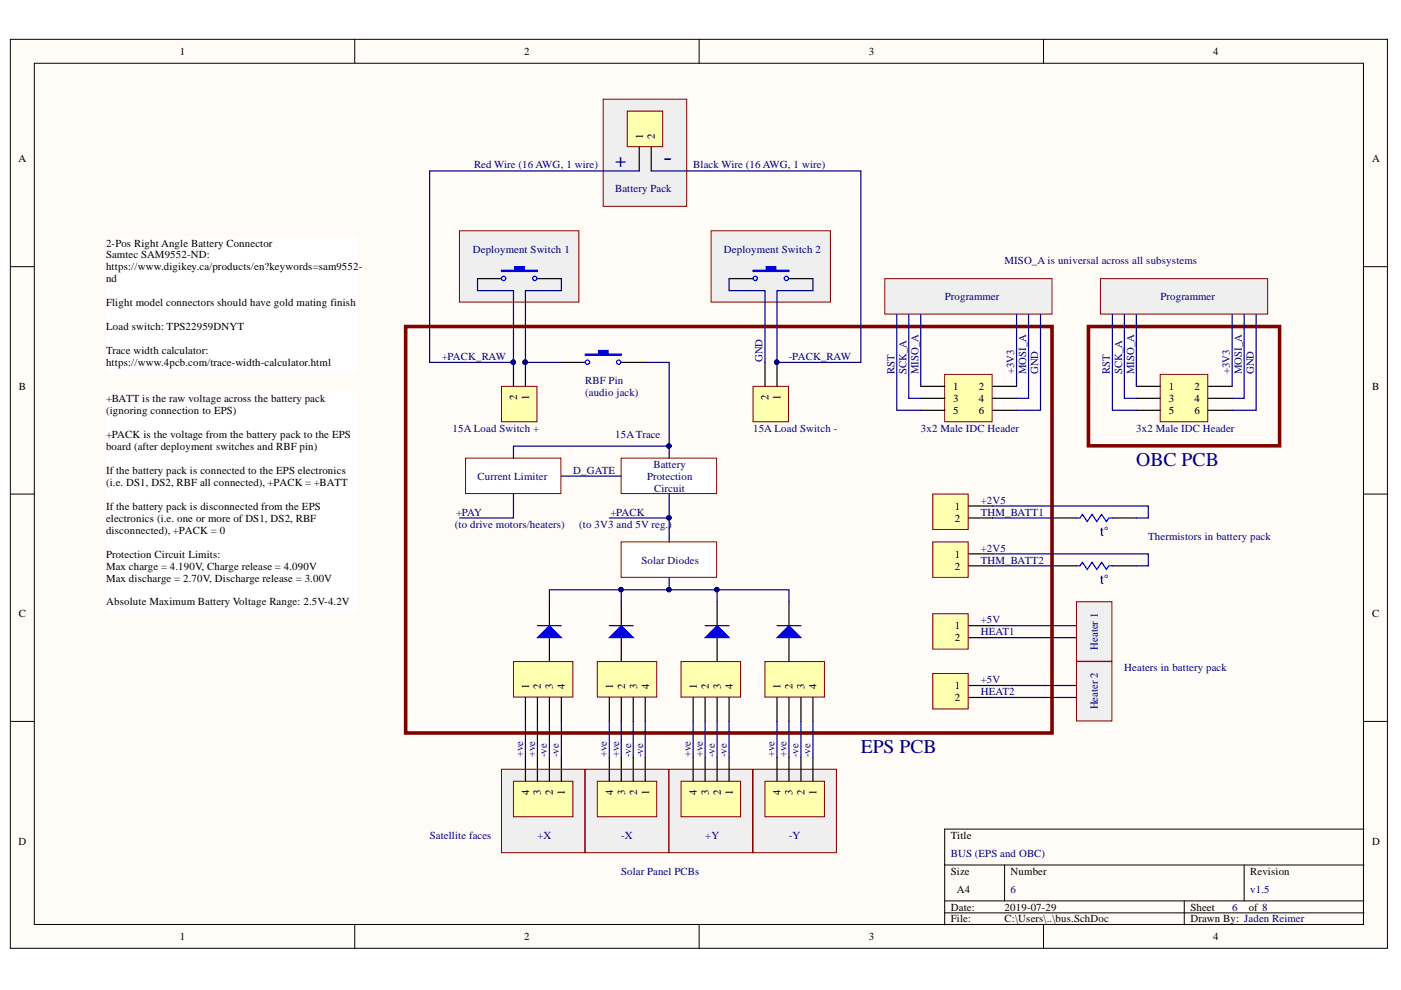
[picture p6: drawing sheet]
<svg xmlns="http://www.w3.org/2000/svg" width="297mm" height="210mm" viewBox="0 0 297 210" stroke-linecap="round" stroke-linejoin="round" font-family="sans-serif">
<g fill="#fffcf8" stroke="#000" stroke-width=".21">
<path d="M2.2 8.3h292v192.8h-292z"/>
<path d="M7.3 13.4h281.8v182.6h-281.8z"/>
</g>
<g fill="none" stroke="#000" stroke-width=".21">
<path d="M75.2 8.3v5.1M148.2 8.3v5.1M221.2 8.3v5.1M2.2 56.5h5.1M289.2 56.5h5.1M2.2 104.7h5.1M289.2 104.7h5.1M2.2 153h5.1M289.2 153h5.1M289.2 175.8h-88.9v20.3M75.2 196.1v5.1M148.2 196.1v5.1"/>
<path d="M200.3 183.4h88.9M200.3 191h88.9M200.3 193.5h88.9M213 183.4v7.6M221.2 196.1v5.1M251.1 191v5.1M263.8 183.4v7.6"/>
</g>
<g fill="#efefef" stroke="#800000" stroke-width=".21">
<path d="M127.9 21h17.7v22.8h-17.7z"/>
<path d="M187.6 59.1h35.4v7.5h-35.4z"/>
<path d="M150.8 48.9h25.3v15.2h-25.3z"/>
<path d="M97.4 48.9h25.3v15.2h-25.3z"/>
</g>
<path d="M200.3 79.4h10v10h-10z" fill="#ffffb0" stroke="#800000" stroke-width=".21"/>
<path d="M195.2 81.9h5.1M195.2 84.5h5.1M195.2 87h5.1M210.5 81.9h5M210.5 84.5h5M210.5 87h5" fill="none" stroke="#000" stroke-width=".25"/>
<path d="M106.3 81.9h7.5v7.5h-7.5z" fill="#ffffb0" stroke="#800000" stroke-width=".21"/>
<circle cx="111.3" cy="76.8" r=".46" fill="#000080" stroke="#000080" stroke-width=".21"/>
<path d="M101.2 59.1h5.1M113.9 59.1h5.1" fill="none" stroke="#000" stroke-width=".25"/>
<path d="M106.3 57.3h2.8v-.8h2v.8h2.8v.3h-7.6z" fill-rule="evenodd" fill="#00f"/>
<g fill="none" stroke="#00f" stroke-width=".25">
<path d="M106.3 57.3h2.8v-.8h2v.8h2.8v.3h-7.6z"/>
<circle cx="106.8" cy="59" r=".46"/>
<circle cx="113.4" cy="59" r=".46"/>
</g>
<path d="M159.7 81.9h7.5v7.5h-7.5z" fill="#ffffb0" stroke="#800000" stroke-width=".21"/>
<path d="M154.6 59.1h5.1M167.3 59.1h5.1" fill="none" stroke="#000" stroke-width=".25"/>
<path d="M159.7 57.3h2.8v-.8h2v.8h2.8v.3h-7.6z" fill-rule="evenodd" fill="#00f"/>
<g fill="none" stroke="#00f" stroke-width=".25">
<path d="M159.7 57.3h2.8v-.8h2v.8h2.8v.3h-7.6z"/>
<circle cx="160.1" cy="59" r=".46"/>
<circle cx="166.7" cy="59" r=".46"/>
</g>
<path d="M133 23.6h7.5v7.5h-7.5z" fill="#ffffb0" stroke="#800000" stroke-width=".21"/>
<path d="M135.5 31.2v5M138.1 31.2v5M119 76.8h5.1M131.7 76.8h5.1" fill="none" stroke="#000" stroke-width=".25"/>
<path d="M124.1 75.1h2.8v-.8h2v.8h2.8v.2h-7.6z" fill-rule="evenodd" fill="#00f"/>
<g fill="none" stroke="#00f" stroke-width=".25">
<path d="M124.1 75.1h2.8v-.8h2v.8h2.8v.2h-7.6z"/>
<circle cx="124.6" cy="76.8" r=".46"/>
<circle cx="131.2" cy="76.8" r=".46"/>
</g>
<path d="M131.7 97.1h20.2v7.5h-20.2z" fill="#fff" stroke="#800000" stroke-width=".21"/>
<path d="M108.9 140.3h12.6v7.5h-12.6z" fill="#ffffb0" stroke="#800000" stroke-width=".21"/>
<path d="M111.4 147.9v5.1M113.9 147.9v5.1M116.5 147.9v5.1M119 147.9v5.1" fill="none" stroke="#000" stroke-width=".25"/>
<path d="M131.7 114.9h20.2v7.5h-20.2z" fill="#fff" stroke="#800000" stroke-width=".21"/>
<g fill="#efefef" stroke="#800000" stroke-width=".21">
<path d="M106.3 163.1h17.7v17.7h-17.7z"/>
<path d="M124.1 163.1h17.7v17.7h-17.7z"/>
<path d="M141.9 163.1h17.7v17.7h-17.7z"/>
<path d="M159.7 163.1h17.6v17.7h-17.6z"/>
<path d="M233.3 59.1h35.5v7.5h-35.5z"/>
</g>
<path d="M230.8 69.2h40.5v25.3h-40.5z" fill="none" stroke="#800000" stroke-width=".76"/>
<path d="M246 79.4h10.1v10h-10.1z" fill="#ffffb0" stroke="#800000" stroke-width=".21"/>
<path d="M240.9 81.9h5.1M240.9 84.5h5.1M240.9 87h5.1M256.2 81.9h5M256.2 84.5h5M256.2 87h5" fill="none" stroke="#000" stroke-width=".25"/>
<path d="M22.5 83.2h53.2v46.8h-53.2z" fill="#fff" stroke="#fff" stroke-width=".21"/>
<path d="M197.8 104.7h7.5v7.6h-7.5z" fill="#ffffb0" stroke="#800000" stroke-width=".21"/>
<path d="M205.4 107.3h5.1M205.4 109.8h5.1M223.1 109.8h5.1M235.8 109.8h5.1" fill="none" stroke="#000" stroke-width=".25"/>
<path d="M228.2 109.8h.8l.5-.7 1 1.5 1-1.5 1 1.5 1.1-1.5 1 1.5 .5-.8h.7" fill="none" stroke="#00f" stroke-width=".25"/>
<path d="M197.8 114.9h7.5v7.5h-7.5z" fill="#ffffb0" stroke="#800000" stroke-width=".21"/>
<path d="M205.4 117.4h5.1M205.4 120h5.1" fill="none" stroke="#000" stroke-width=".25"/>
<path d="M197.8 130.1h7.5v7.5h-7.5z" fill="#ffffb0" stroke="#800000" stroke-width=".21"/>
<path d="M205.4 132.7h5.1M205.4 135.2h5.1" fill="none" stroke="#000" stroke-width=".25"/>
<path d="M228.2 127.6h7.5v12.6h-7.5z" fill="#efefef" stroke="#800000" stroke-width=".21"/>
<path d="M197.8 142.8h7.5v7.5h-7.5z" fill="#ffffb0" stroke="#800000" stroke-width=".21"/>
<path d="M205.4 145.3h5.1M205.4 147.9h5.1" fill="none" stroke="#000" stroke-width=".25"/>
<path d="M228.2 140.3h7.5v12.6h-7.5z" fill="#efefef" stroke="#800000" stroke-width=".21"/>
<path d="M22.5 50.2h53.2v29.1h-53.2z" fill="#fff" stroke="#fff" stroke-width=".21"/>
<path d="M126.6 140.3h12.6v7.5h-12.6z" fill="#ffffb0" stroke="#800000" stroke-width=".21"/>
<path d="M129.2 147.9v5.1M131.7 147.9v5.1M134.3 147.9v5.1M136.8 147.9v5.1" fill="none" stroke="#000" stroke-width=".25"/>
<path d="M144.4 140.3h12.6v7.5h-12.6z" fill="#ffffb0" stroke="#800000" stroke-width=".21"/>
<path d="M147 147.9v5.1M149.5 147.9v5.1M152 147.9v5.1M154.6 147.9v5.1" fill="none" stroke="#000" stroke-width=".25"/>
<path d="M162.2 140.3h12.6v7.5h-12.6z" fill="#ffffb0" stroke="#800000" stroke-width=".21"/>
<path d="M164.7 147.9v5.1M167.3 147.9v5.1M169.8 147.9v5.1M172.4 147.9v5.1" fill="none" stroke="#000" stroke-width=".25"/>
<path d="M108.9 165.6h12.6v7.6h-12.6z" fill="#ffffb0" stroke="#800000" stroke-width=".21"/>
<path d="M111.4 160.6v5M113.9 160.6v5M116.5 160.6v5M119 160.6v5" fill="none" stroke="#000" stroke-width=".25"/>
<path d="M126.6 165.6h12.6v7.6h-12.6z" fill="#ffffb0" stroke="#800000" stroke-width=".21"/>
<path d="M129.2 160.6v5M131.7 160.6v5M134.3 160.6v5M136.8 160.6v5" fill="none" stroke="#000" stroke-width=".25"/>
<path d="M144.4 165.6h12.6v7.6h-12.6z" fill="#ffffb0" stroke="#800000" stroke-width=".21"/>
<path d="M147 160.6v5M149.5 160.6v5M152 160.6v5M154.6 160.6v5" fill="none" stroke="#000" stroke-width=".25"/>
<path d="M162.2 165.6h12.6v7.6h-12.6z" fill="#ffffb0" stroke="#800000" stroke-width=".21"/>
<path d="M223.1 120h5.1M235.8 120h5.1M116.5 127.6v5.1M116.5 135.2v5.1M164.7 160.6v5M167.3 160.6v5M169.8 160.6v5M172.4 160.6v5" fill="none" stroke="#000" stroke-width=".25"/>
<path d="M228.2 120h.8l.5-.8 1 1.5 1-1.5 1 1.5 1.1-1.5 1 1.5 .5-.7h.7" fill="none" stroke="#00f" stroke-width=".25"/>
<path d="M113.9 135.2l2.6-2.5 2.5 2.5z" fill="#00f"/>
<path d="M113.9 135.2l2.6-2.5 2.5 2.5zM113.9 132.7h5.1" fill="none" stroke="#00f" stroke-width=".25"/>
<path d="M131.7 127.6v5.1M131.7 135.2v5.1" fill="none" stroke="#000" stroke-width=".25"/>
<path d="M129.2 135.2l2.5-2.5 2.6 2.5z" fill="#00f"/>
<path d="M129.2 135.2l2.5-2.5 2.6 2.5zM129.2 132.7h5.1" fill="none" stroke="#00f" stroke-width=".25"/>
<path d="M152 127.6v5.1M152 135.2v5.1" fill="none" stroke="#000" stroke-width=".25"/>
<path d="M149.5 135.2l2.5-2.5 2.6 2.5z" fill="#00f"/>
<path d="M149.5 135.2l2.5-2.5 2.6 2.5zM149.5 132.7h5.1" fill="none" stroke="#00f" stroke-width=".25"/>
<path d="M167.3 127.6v5.1M167.3 135.2v5.1" fill="none" stroke="#000" stroke-width=".25"/>
<path d="M164.7 135.2l2.6-2.5 2.5 2.5z" fill="#00f"/>
<path d="M164.7 135.2l2.6-2.5 2.5 2.5zM164.7 132.7h5.1" fill="none" stroke="#00f" stroke-width=".25"/>
<path d="M98.7 97.1h20.2v7.5h-20.2z" fill="#fff" stroke="#800000" stroke-width=".21"/>
<path d="M86 69.2h137v86.2h-137z" fill="none" stroke="#800000" stroke-width=".76"/>
<g fill="none" stroke="#000080" stroke-width=".25">
<path d="M135.5 36.2h-44.4v40.6h17.8v-15.2h-7.7v-2.5M138.1 36.2h44.4v40.6h-17.8v-15.2h7.7v-2.5M119 59.1v2.5h-7.6v15.2h7.6M154.6 59.1v2.5h7.6v15.2M136.8 76.8h5.1v20.3M190.1 66.7v20.3h5.1M192.7 66.7v17.8h2.5M195.2 66.7v15.2M215.5 66.7v15.2M218.1 66.7v17.8h-2.6M220.6 66.7v20.3h-5.1M235.8 66.7v20.3h5.1"/>
<path d="M238.4 66.7v17.8h2.5M240.9 66.7v15.2M261.2 66.7v15.2M263.8 66.7v17.8h-2.6M266.3 66.7v20.3h-5.1M141.9 94.6h-33v2.5M108.9 104.7v5.1h-11.5M119 100.9h12.7M129.2 109.8h12.7M141.9 104.7v10.2M210.5 107.3h33v2.5h-2.6M210.5 117.4h33v2.6h-2.6"/>
<path d="M210.5 109.8h12.6M210.5 120h12.6M131.7 125h-15.2v2.6M141.9 122.5v2.5h-10.2v2.6M141.9 125h10.1v2.6M152 125h15.3v2.6M210.5 135.2h17.7M210.5 132.7h17.7M111.4 153v7.6M113.9 153v7.6M116.5 153v7.6M119 153v7.6"/>
<path d="M129.2 153v7.6M131.7 153v7.6M134.3 153v7.6M136.8 153v7.6M147 153v7.6M149.5 153v7.6M152 153v7.6M154.6 153v7.6M164.7 153v7.6M167.3 153v7.6M169.8 153v7.6M172.4 153v7.6"/>
<path d="M210.5 147.9h17.7M210.5 145.3h17.7"/>
</g>
<g fill="#000080" stroke="#000080" stroke-width=".21">
<circle cx="141.8" cy="125" r=".47"/>
<circle cx="131.7" cy="125" r=".47"/>
<circle cx="152" cy="125" r=".47"/>
<circle cx="111.3" cy="76.8" r=".46"/>
<circle cx="141.8" cy="94.6" r=".47"/>
<circle cx="141.8" cy="109.8" r=".47"/>
</g>
<g font-size="6.4" fill="#000080">
<text x="108" y="80.6">PIP?02</text>
<text x="161.6" y="80.6">PIP?02</text>
</g>
<text font-size="5.5" fill="#000080" x="140.6" y="35">-</text>
<g font-size="4.1" fill="#000080">
<text x="130.4" y="35.4">+</text>
<text x="240.9" y="98.8">OBC PCB</text>
<text x="182.5" y="159.7">EPS PCB</text>
</g>
<g font-size="2.7" fill="#00f">
<text x="233.3" y="113.6">t°</text>
<text x="233.3" y="123.7">t°</text>
</g>
<g font-size="2.3">
<text x="38.1" y="11.7">1</text>
<text x="111.1" y="11.7">2</text>
<text x="184.2" y="11.7">3</text>
<text x="257.2" y="11.7">4</text>
<text x="136.3" y="29.4" transform="rotate(-90 136.3 29.4)">1</text>
<text x="138.9" y="29.4" transform="rotate(-90 138.9 29.4)">2</text>
<text x="3.9" y="34.5">A</text>
<text x="290.9" y="34.5">A</text>
<text x="22.5" y="52.3">2-Pos Right Angle Battery Connector</text>
<text x="22.5" y="54.8">Samtec SAM9552-ND:</text>
<text x="22.5" y="57.3">https://www.digikey.ca/products/en?keywords=sam9552</text>
<text x="22.5" y="59.9">nd</text>
<text x="76.1" y="57.3">-</text>
<text x="22.5" y="64.9">Flight model connectors should have gold mating finish</text>
<text x="22.5" y="70">Load switch: TPS22959DNYT</text>
<text x="22.5" y="75.1">Trace width calculator:</text>
<text x="22.5" y="77.6">https://www.4pcb.com/trace-width-calculator.html</text>
<text x="4" y="82.7">B</text>
<text x="202.1" y="82.7">1</text>
<text x="207.5" y="82.7">2</text>
<text x="247.8" y="82.7">1</text>
<text x="253.2" y="82.7">2</text>
<text x="290.9" y="82.7">B</text>
<text x="22.5" y="85.2">+BATT is the raw voltage across the battery pack</text>
<text x="22.5" y="87.7">(ignoring connection to EPS)</text>
<text x="109.6" y="84.9" transform="rotate(-90 109.6 84.9)">2</text>
<text x="112.2" y="84.9" transform="rotate(-90 112.2 84.9)">1</text>
<text x="163" y="84.9" transform="rotate(-90 163 84.9)">2</text>
<text x="165.5" y="84.9" transform="rotate(-90 165.5 84.9)">1</text>
<text x="202.1" y="85.2">3</text>
<text x="202.1" y="87.7">5</text>
<text x="207.5" y="85.2">4</text>
<text x="207.5" y="87.7">6</text>
<text x="247.8" y="85.2">3</text>
<text x="247.8" y="87.7">5</text>
<text x="253.2" y="85.2">4</text>
<text x="253.2" y="87.7">6</text>
<text x="22.5" y="92.8">+PACK is the voltage from the battery pack to the EPS</text>
<text x="22.5" y="95.3">board (after deployment switches and RBF pin)</text>
<text x="22.5" y="100.4">If the battery pack is connected to the EPS electronics</text>
<text x="22.5" y="102.9">(i.e. DS1, DS2, RBF all connected), +PACK = +BATT</text>
<text x="22.5" y="108.1">If the battery pack is disconnected from the EPS</text>
<text x="22.5" y="110.6">electronics (i.e. one or more of DS1, DS2, RBF</text>
<text x="22.5" y="113.2">disconnected), +PACK = 0</text>
<text x="202.4" y="108.1">1</text>
<text x="202.4" y="110.6">2</text>
<text x="22.5" y="118.2">Protection Circuit Limits:</text>
<text x="202.4" y="118.2">1</text>
<text x="22.5" y="120.8">Max charge = 4.190V, Charge release = 4.090V</text>
<text x="22.5" y="123.3">Max discharge = 2.70V, Discharge release = 3.00V</text>
<text x="202.4" y="120.8">2</text>
<text x="4" y="130.9">C</text>
<text x="22.5" y="128.4">Absolute Maximum Battery Voltage Range: 2.5V-4.2V</text>
<text x="290.9" y="130.9">C</text>
<text x="202.4" y="133.4">1</text>
<text x="202.4" y="136">2</text>
<text x="112.2" y="146.1" transform="rotate(-90 112.2 146.1)">1</text>
<text x="114.7" y="146.1" transform="rotate(-90 114.7 146.1)">2</text>
<text x="117.2" y="146.1" transform="rotate(-90 117.2 146.1)">3</text>
<text x="119.8" y="146.1" transform="rotate(-90 119.8 146.1)">4</text>
<text x="130" y="146.1" transform="rotate(-90 130 146.1)">1</text>
<text x="132.5" y="146.1" transform="rotate(-90 132.5 146.1)">2</text>
<text x="135.1" y="146.1" transform="rotate(-90 135.1 146.1)">3</text>
<text x="137.6" y="146.1" transform="rotate(-90 137.6 146.1)">4</text>
<text x="147.7" y="146.1" transform="rotate(-90 147.7 146.1)">1</text>
<text x="150.3" y="146.1" transform="rotate(-90 150.3 146.1)">2</text>
<text x="152.8" y="146.1" transform="rotate(-90 152.8 146.1)">3</text>
<text x="155.4" y="146.1" transform="rotate(-90 155.4 146.1)">4</text>
<text x="165.5" y="146.1" transform="rotate(-90 165.5 146.1)">1</text>
<text x="168" y="146.1" transform="rotate(-90 168 146.1)">2</text>
<text x="170.6" y="146.1" transform="rotate(-90 170.6 146.1)">3</text>
<text x="173.1" y="146.1" transform="rotate(-90 173.1 146.1)">4</text>
<text x="202.4" y="146.1">1</text>
<text x="202.4" y="148.6">2</text>
<text x="112.2" y="168.6" transform="rotate(-90 112.2 168.6)">4</text>
<text x="114.7" y="168.6" transform="rotate(-90 114.7 168.6)">3</text>
<text x="117.2" y="168.6" transform="rotate(-90 117.2 168.6)">2</text>
<text x="119.8" y="168.6" transform="rotate(-90 119.8 168.6)">1</text>
<text x="130" y="168.6" transform="rotate(-90 130 168.6)">4</text>
<text x="132.5" y="168.6" transform="rotate(-90 132.5 168.6)">3</text>
<text x="135.1" y="168.6" transform="rotate(-90 135.1 168.6)">2</text>
<text x="137.6" y="168.6" transform="rotate(-90 137.6 168.6)">1</text>
<text x="147.7" y="168.6" transform="rotate(-90 147.7 168.6)">4</text>
<text x="150.3" y="168.6" transform="rotate(-90 150.3 168.6)">3</text>
<text x="152.8" y="168.6" transform="rotate(-90 152.8 168.6)">2</text>
<text x="155.4" y="168.6" transform="rotate(-90 155.4 168.6)">1</text>
<text x="165.5" y="168.6" transform="rotate(-90 165.5 168.6)">4</text>
<text x="168" y="168.6" transform="rotate(-90 168 168.6)">3</text>
<text x="170.6" y="168.6" transform="rotate(-90 170.6 168.6)">2</text>
<text x="173.1" y="168.6" transform="rotate(-90 173.1 168.6)">1</text>
<text x="3.9" y="179.1">D</text>
<text x="201.6" y="177.9">Title</text>
<text x="290.9" y="179.1">D</text>
<text x="201.6" y="185.5">Size</text>
<text x="214.3" y="185.5">Number</text>
<text x="265.1" y="185.5">Revision</text>
<text x="202.9" y="189.3">A4</text>
<text x="201.6" y="193.1">Date:</text>
<text x="201.6" y="195.6">File:</text>
<text x="213" y="193.1">2019-07-29</text>
<text x="213" y="195.6">C:\Users\..\bus.SchDoc</text>
<text x="252.4" y="193.1">Sheet</text>
<text x="252.4" y="195.6">Drawn By: Jaden Reimer</text>
<text x="264.7" y="193.1">of 8</text>
<text x="38.1" y="199.4">1</text>
<text x="111.1" y="199.4">2</text>
<text x="184.2" y="199.4">3</text>
<text x="257.2" y="199.4">4</text>
</g>
<g font-size="2.3" fill="#000080">
<text x="100.5" y="35.7">Red Wire (16 AWG, 1 wire)</text>
<text x="147" y="35.7">Black Wire (16 AWG, 1 wire)</text>
<text x="130.4" y="40.8">Battery Pack</text>
<text x="100.2" y="53.5">Deployment Switch 1</text>
<text x="153.5" y="53.5">Deployment Switch 2</text>
<text x="213" y="56.1">MISO_A is universal across all subsystems</text>
<text x="200.3" y="63.7">Programmer</text>
<text x="246" y="63.7">Programmer</text>
<text x="93.7" y="76.3">+PACK_RAW</text>
<text x="161.7" y="76.8" transform="rotate(-90 161.7 76.8)">GND</text>
<text x="167.3" y="76.3">-PACK_RAW</text>
<text x="124.1" y="83.9">(audio jack)</text>
<text x="124.1" y="81.4">RBF Pin</text>
<text x="189.7" y="79.4" transform="rotate(-90 189.7 79.4)">RST</text>
<text x="192.2" y="79.4" transform="rotate(-90 192.2 79.4)">SCK_A</text>
<text x="194.7" y="79.4" transform="rotate(-90 194.7 79.4)">MISO_A</text>
<text x="215" y="79.4" transform="rotate(-90 215 79.4)">+3V3</text>
<text x="217.6" y="79.4" transform="rotate(-90 217.6 79.4)">MOSI_A</text>
<text x="220.1" y="79.4" transform="rotate(-90 220.1 79.4)">GND</text>
<text x="235.3" y="79.4" transform="rotate(-90 235.3 79.4)">RST</text>
<text x="237.9" y="79.4" transform="rotate(-90 237.9 79.4)">SCK_A</text>
<text x="240.5" y="79.4" transform="rotate(-90 240.5 79.4)">MISO_A</text>
<text x="260.8" y="79.4" transform="rotate(-90 260.8 79.4)">+3V3</text>
<text x="263.3" y="79.4" transform="rotate(-90 263.3 79.4)">MOSI_A</text>
<text x="265.8" y="79.4" transform="rotate(-90 265.8 79.4)">GND</text>
<text x="95.9" y="91.5">15A Load Switch +</text>
<text x="130.4" y="92.8">15ATrace</text>
<text x="159.7" y="91.5">15A Load Switch -</text>
<text x="195.2" y="91.5">3x2 Male IDC Header</text>
<text x="240.9" y="91.5">3x2 Male IDC Header</text>
<text x="101.3" y="101.7">Current Limiter</text>
<text x="121.5" y="100.4">D_GATE</text>
<text x="137.2" y="101.7">Protection</text>
<text x="138.5" y="99.1">Battery</text>
<text x="138.7" y="104.3">Circuit</text>
<text x="207.9" y="106.8">+2V5</text>
<text x="96.4" y="111.9">(to drive motors/heaters)</text>
<text x="96.7" y="109.4">+PAY</text>
<text x="122.8" y="111.9">(to 3V3 and 5V reg.)</text>
<text x="129.4" y="109.4">+PACK</text>
<text x="207.9" y="109.4">THM_BATT1</text>
<text x="136" y="119.5">Solar Diodes</text>
<text x="207.9" y="117">+2V5</text>
<text x="207.9" y="119.5">THM_BATT2</text>
<text x="243.4" y="114.4">Thermistors in battery pack</text>
<text x="207.9" y="134.7">HEAT1</text>
<text x="207.9" y="132.2">+5V</text>
<text x="232.8" y="137.7" transform="rotate(-90 232.8 137.7)">Heater 1</text>
<text x="238.4" y="142.3">Heaters in battery pack</text>
<text x="207.9" y="147.4">HEAT2</text>
<text x="207.9" y="144.8">+5V</text>
<text x="232.8" y="150.4" transform="rotate(-90 232.8 150.4)">Heater 2</text>
<text x="110.9" y="160.5" transform="rotate(-90 110.9 160.5)">+ve</text>
<text x="113.4" y="160.5" transform="rotate(-90 113.4 160.5)">+ve</text>
<text x="116" y="160.5" transform="rotate(-90 116 160.5)">-ve</text>
<text x="118.5" y="160.5" transform="rotate(-90 118.5 160.5)">-ve</text>
<text x="128.6" y="160.5" transform="rotate(-90 128.6 160.5)">+ve</text>
<text x="131.3" y="160.5" transform="rotate(-90 131.3 160.5)">+ve</text>
<text x="133.8" y="160.5" transform="rotate(-90 133.8 160.5)">-ve</text>
<text x="136.3" y="160.5" transform="rotate(-90 136.3 160.5)">-ve</text>
<text x="146.5" y="160.5" transform="rotate(-90 146.5 160.5)">+ve</text>
<text x="149" y="160.5" transform="rotate(-90 149 160.5)">+ve</text>
<text x="151.6" y="160.5" transform="rotate(-90 151.6 160.5)">-ve</text>
<text x="154.1" y="160.5" transform="rotate(-90 154.1 160.5)">-ve</text>
<text x="164.2" y="160.5" transform="rotate(-90 164.2 160.5)">+ve</text>
<text x="166.8" y="160.5" transform="rotate(-90 166.8 160.5)">+ve</text>
<text x="169.3" y="160.5" transform="rotate(-90 169.3 160.5)">-ve</text>
<text x="171.8" y="160.5" transform="rotate(-90 171.8 160.5)">-ve</text>
<text x="91.1" y="177.9">Satellite faces</text>
<text x="113.9" y="177.9">+X</text>
<text x="131.7" y="177.9">-X</text>
<text x="149.5" y="177.9">+Y</text>
<text x="167.3" y="177.9">-Y</text>
<text x="131.7" y="185.5">Solar Panel PCBs</text>
<text x="201.6" y="181.7">BUS (EPS and OBC)</text>
<text x="214.3" y="189.3">6</text>
<text x="265.1" y="189.3">v1.5</text>
<text x="261.3" y="193.1">6</text>
</g>
</svg>
